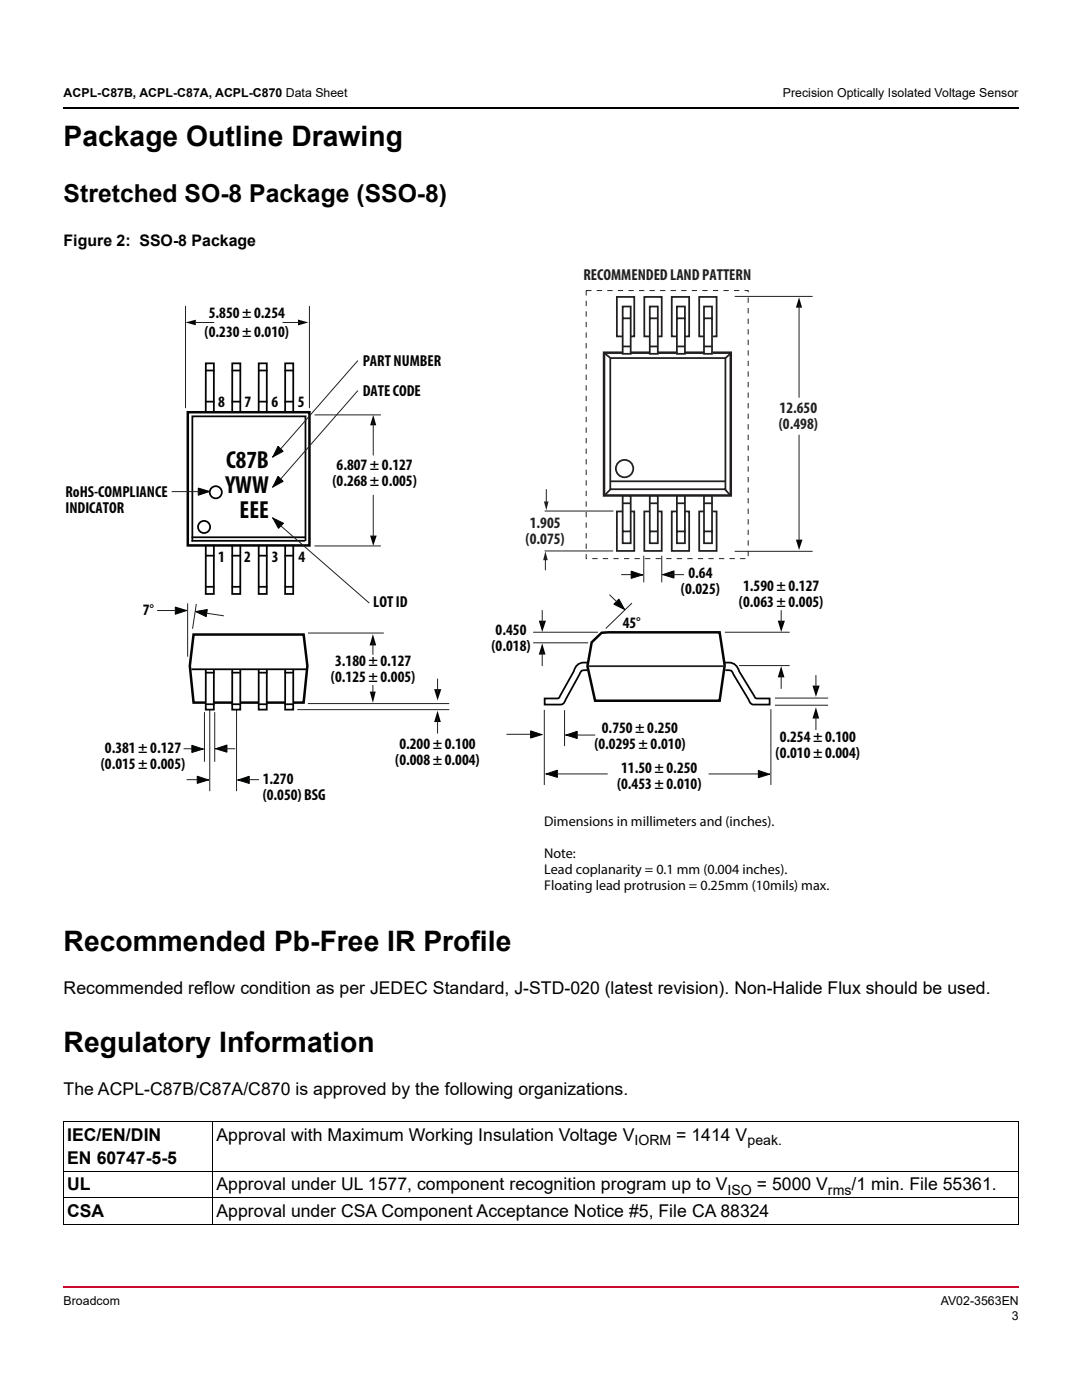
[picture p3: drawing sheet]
<svg xmlns="http://www.w3.org/2000/svg" width="216mm" height="279mm" viewBox="0 0 216 279" stroke-linecap="round" stroke-linejoin="round" font-family="sans-serif">
<path d="M12.5 256.7h.2v.3h-.2z" fill="#cc092f"/>
<path d="M12.7 256.9h190.7" fill="none" stroke="#cc092f" stroke-width=".36"/>
<path d="M12.5 21.4h.2v.4h-.2z" fill="#000"/>
<path d="M12.7 21.6h190.7" fill="none" stroke="#000" stroke-width=".36"/>
<path d="M12.7 223.9h190.5M12.7 233.8h190.5M12.7 239.1h190.5M12.7 223.9v20.4M42.5 223.8v20.6M203.2 223.9v20.4M12.7 244.3h190.5" fill="none" stroke="#000" stroke-width=".2"/>
<path d="M13 53.3h158.6v124.9h-158.6z" fill="#fff"/>
<g fill="none" stroke="#020404" stroke-width=".35">
<path d="M41.1 73.9h1.5M46.4 73.9h1.5M51.7 73.9h1.5M57 73.9h1.5M41.1 82.1v-9.6h1.6v9.6M41.1 80.2h1.5M46.3 82.1v-9.6h1.7l-.1 9.6M46.4 80.2h1.5M51.6 82.1v-9.6h1.6v9.6M51.7 80.2h1.5M56.9 82.1v-9.6h1.6v9.6M57 80.2h1.5"/>
<path d="M41.1 108.9v9.6h1.6v-9.6M41.1 117.1h1.5M41.1 110.9h1.5M46.3 108.9v9.6h1.6l.1-9.6M46.4 117.1h1.5M46.4 110.9h1.5M51.6 108.9v9.6h1.6v-9.6M51.7 117.1h1.5M51.7 110.9h1.5M56.9 108.9v9.6h1.6v-9.6M57 117.1h1.5M57 110.9h1.5"/>
</g>
<path d="M37 61.2v20.2" fill="none" stroke="#231f20" stroke-width=".2"/>
<g fill="#020404">
<path d="M37 64.3l2.1-.5v1.1z"/>
<path d="M59.5 63.8l2 .5-2 .6z"/>
</g>
<path d="M39.1 64.4h3.5M56.5 64.4h3.3M61.7 61.2v20.2M62.9 82.8h13M62.8 109h13.1M61.6 126.3h14.9" fill="none" stroke="#231f20" stroke-width=".2"/>
<path d="M37.5 82.3h24.2v26.6h-24.2z" fill="none" stroke="#020404" stroke-width=".5"/>
<g fill="none" stroke="#020404" stroke-width=".35">
<circle cx="43.1" cy="98.2" r="1.21"/>
<circle cx="40.7" cy="105.2" r="1.21"/>
</g>
<path d="M73.9 106.9h1.3l-.7 2z" fill="#020404"/>
<path d="M74.5 98.9v8.2" fill="none" stroke="#231f20" stroke-width=".2"/>
<path d="M74.5 82.8l.6 2.1h-1.2z" fill="#020404"/>
<path d="M74.5 84.3v6.5" fill="none" stroke="#231f20" stroke-width=".2"/>
<path d="M61 108v-24.9h-22.6v25" fill="none" stroke="#020404" stroke-width=".35"/>
<path d="M158.8 107.7h1.3l-.7 2.1z" fill="#020404"/>
<path d="M159.4 86.9v21" fill="none" stroke="#231f20" stroke-width=".2"/>
<path d="M159.4 59.3l.6 2.1h-1.2z" fill="#020404"/>
<path d="M146.6 59.2h15.6M159.4 60.8v18.5M146.6 110h15.6" fill="none" stroke="#231f20" stroke-width=".2"/>
<path d="M123.1 59.3h3.5v7.8h-3.5zM128.6 59.3h3.4v7.8h-3.4zM134 59.3h3.5v7.8h-3.5zM139.5 59.3h3.5v7.8h-3.5zM121.8 71.5h22.9v26.1h-22.9zM123.1 102.1h3.5v7.8h-3.5zM128.6 102.1h3.4v7.8h-3.4zM134 102.1h3.5v7.8h-3.5zM139.5 102.1h3.5v7.8h-3.5z" fill="none" stroke="#231f20" stroke-width=".35"/>
<path d="M120.5 70.4h25.3v28.5h-25.3z" fill="none" stroke="#231f20" stroke-width=".5"/>
<path d="M140.5 61.2h1.6v9.4h-1.6z" fill="#fff"/>
<path d="M140.5 61.2h1.6v9.4h-1.6zM140.5 69.1h1.6M140.5 63.5h1.6" fill="none" stroke="#231f20" stroke-width=".35"/>
<path d="M135.1 61.2h1.6v9.4h-1.6z" fill="#fff"/>
<path d="M135.1 61.2h1.6v9.4h-1.6zM135.1 69.1h1.6M135.1 63.5h1.6" fill="none" stroke="#231f20" stroke-width=".35"/>
<path d="M129.7 61.2h1.6v9.4h-1.6z" fill="#fff"/>
<path d="M129.7 61.2h1.6v9.4h-1.6zM129.7 69.1h1.6M129.7 63.5h1.6" fill="none" stroke="#231f20" stroke-width=".35"/>
<path d="M124.2 61.2h1.6v9.4h-1.6z" fill="#fff"/>
<path d="M124.2 61.2h1.6v9.4h-1.6zM124.3 69.1h1.6M124.3 63.5h1.6" fill="none" stroke="#231f20" stroke-width=".35"/>
<path d="M140.5 99h1.6v9.4h-1.6z" fill="#fff"/>
<path d="M140.5 99h1.6v9.4h-1.6zM140.5 100.4h1.6M140.5 106.1h1.6" fill="none" stroke="#231f20" stroke-width=".35"/>
<path d="M135.1 99h1.6v9.4h-1.6z" fill="#fff"/>
<path d="M135.1 99h1.6v9.4h-1.6zM135.1 100.4h1.6M135.1 106.1h1.6" fill="none" stroke="#231f20" stroke-width=".35"/>
<path d="M129.7 99h1.6v9.4h-1.6z" fill="#fff"/>
<path d="M129.7 99h1.6v9.4h-1.6zM129.7 100.4h1.6M129.7 106.1h1.6" fill="none" stroke="#231f20" stroke-width=".35"/>
<path d="M124.2 99h1.6v9.4h-1.6z" fill="#fff"/>
<g fill="none" stroke="#231f20" stroke-width=".35">
<path d="M120.7 70.5l1.1 .9M145.8 70.5l-1.1 1M121.8 96.1h23M121.9 97.6l-1.2 1.2M124.2 99h1.6v9.4h-1.6zM144.7 97.7l1.1 1.2M124.3 100.4h1.6M124.3 106.1h1.6"/>
<circle cx="124.6" cy="93.5" r="1.74"/>
</g>
<path d="M117 58h32.3v53.5h-32.3z" fill="none" stroke="#231f20" stroke-width=".2" stroke-dasharray="1.1 1.1 1.1 1.1 1.1 1.1" stroke-linecap="butt"/>
<path d="M108.8 102h13.5M108.8 110h13.4" fill="none" stroke="#231f20" stroke-width=".2"/>
<path d="M108.5 100.1h1l-.5 1.7z" fill="#231f20"/>
<path d="M109 97.7v2.4" fill="none" stroke="#231f20" stroke-width=".2"/>
<path d="M108.8 110l.5 1.8h-.9z" fill="#231f20"/>
<path d="M108.8 111.3v2.4" fill="none" stroke="#231f20" stroke-width=".2"/>
<path d="M38.2 133.6h23.1" fill="none" stroke="#020404" stroke-width=".35"/>
<path d="M41.3 140.2h19.3l.7-7.3-.7-6.3h-22l-.7 6.3 .7 7.3h3.1" fill="none" stroke="#020404" stroke-width=".5"/>
<g fill="#020404">
<path d="M74.4 126.6l.7 2.2h-1.3z"/>
<path d="M73.8 138h1.2l-.6 2.3z"/>
</g>
<path d="M74.4 128.2v2.4M74.4 136.8v1.5M40.8 142.2v9.7M42.8 142.2v9.7" fill="none" stroke="#231f20" stroke-width=".2"/>
<path d="M43 149.4l2.3-.7v1.4z" fill="#020404"/>
<path d="M43 149.4l2.3-.7v1.4z" fill="none" stroke="#020404" stroke-width=".2"/>
<path d="M36.7 149.4h2.2M44.4 149.4h2.4" fill="none" stroke="#231f20" stroke-width=".2"/>
<path d="M38.3 148.7l2.2 .8-2.2 .7z" fill="#020404"/>
<path d="M38.3 148.7l2.2 .8-2.2 .7z" fill="none" stroke="#020404" stroke-width=".2"/>
<path d="M41.9 136v21.8M47.2 136v21.8" fill="none" stroke="#231f20" stroke-width=".2"/>
<path d="M47.5 155.7l2.2-.8v1.5z" fill="#020404"/>
<path d="M47.5 155.7l2.2-.8v1.5z" fill="none" stroke="#020404" stroke-width=".2"/>
<path d="M37.3 155.6h2.1M49.6 155.6h2" fill="none" stroke="#231f20" stroke-width=".2"/>
<path d="M39.4 154.9l2.2 .8-2.2 .6z" fill="#020404"/>
<path d="M39.4 154.9l2.2 .8-2.2 .6z" fill="none" stroke="#020404" stroke-width=".2"/>
<path d="M61.5 140.4h28" fill="none" stroke="#231f20" stroke-width=".2"/>
<path d="M41.1 133.8h1.6v7.8h-1.6z" fill="#fff"/>
<path d="M41.1 133.8v7.8h1.6v-7.8" fill="none" stroke="#020404" stroke-width=".35"/>
<path d="M41.1 134.2h1.5z" fill="#fff"/>
<path d="M41.1 134.2h1.5" fill="none" stroke="#020404" stroke-width=".35"/>
<path d="M41.1 140.5h1.5z" fill="#fff"/>
<path d="M41.1 140.5h1.5" fill="none" stroke="#020404" stroke-width=".35"/>
<path d="M46.3 133.8h1.7l-.1 7.8h-1.6z" fill="#fff"/>
<path d="M46.3 133.8v7.8h1.6l.1-7.8" fill="none" stroke="#020404" stroke-width=".35"/>
<path d="M46.4 134.2h1.5z" fill="#fff"/>
<path d="M46.4 134.2h1.5" fill="none" stroke="#020404" stroke-width=".35"/>
<path d="M46.4 140.5h1.5z" fill="#fff"/>
<path d="M46.4 140.5h1.5" fill="none" stroke="#020404" stroke-width=".35"/>
<path d="M51.6 133.8h1.6v7.8h-1.6z" fill="#fff"/>
<path d="M51.6 133.8v7.8h1.6v-7.8" fill="none" stroke="#020404" stroke-width=".35"/>
<path d="M51.7 134.2h1.5z" fill="#fff"/>
<path d="M51.7 134.2h1.5" fill="none" stroke="#020404" stroke-width=".35"/>
<path d="M51.7 140.5h1.5z" fill="#fff"/>
<path d="M51.7 140.5h1.5" fill="none" stroke="#020404" stroke-width=".35"/>
<path d="M56.9 133.8h1.6v7.8h-1.6z" fill="#fff"/>
<path d="M56.9 133.8v7.8h1.6v-7.8" fill="none" stroke="#020404" stroke-width=".35"/>
<path d="M57 134.2h1.5z" fill="#fff"/>
<path d="M57 134.2h1.5" fill="none" stroke="#020404" stroke-width=".35"/>
<path d="M57 140.5h1.5z" fill="#fff"/>
<path d="M57 140.5h1.5" fill="none" stroke="#020404" stroke-width=".35"/>
<path d="M35 121.2l2.2 .6-2.2 .8z" fill="#020404"/>
<path d="M35 121.2l2.2 .6-2.2 .8z" fill="none" stroke="#020404" stroke-width=".2"/>
<path d="M31.4 121.8h3.4" fill="none" stroke="#231f20" stroke-width=".2"/>
<path d="M39.6 97.4l2.2 .7-2.2 .7z" fill="#020404"/>
<path d="M39.6 97.4l2.2 .7-2.2 .7z" fill="none" stroke="#020404" stroke-width=".2"/>
<path d="M34.4 98.1h5.4" fill="none" stroke="#231f20" stroke-width=".2"/>
<path d="M39 122l2.4-.4-.3 1.5z" fill="#020404"/>
<path d="M39 122l2.4-.4-.3 1.5z" fill="none" stroke="#020404" stroke-width=".2"/>
<path d="M37.4 120.5v10.4M39.2 120.6l-.8 4.8M41.3 122.4l3.3 .5M106.5 126.2h12.7M144.7 126.2h12.8M154.7 139.3h10.4M154.7 140.7h10.4" fill="none" stroke="#231f20" stroke-width=".2"/>
<path d="M118.1 128.2l1.9-1.9 23.6-.1 1 6.6-1 7h-24.9l-1.5-6.8z" fill="none" stroke="#020404" stroke-width=".5"/>
<path d="M117.2 133h27.4" fill="none" stroke="#231f20" stroke-width=".35"/>
<g fill="#020404">
<path d="M162.8 141.1l.7 2.3h-1.4z"/>
<path d="M162.1 136.8h1.5l-.8 2.3z"/>
</g>
<path d="M162.8 134.8v2.5M162.8 142.8v2.8" fill="none" stroke="#231f20" stroke-width=".2"/>
<g fill="#020404">
<path d="M155.9 132.9l.6 2.3h-1.3z"/>
<path d="M155.2 123.9h1.4l-.7 2.2z"/>
</g>
<path d="M155.9 121.9v2.5M155.9 134.5v2.9" fill="none" stroke="#231f20" stroke-width=".2"/>
<path d="M107.5 123.9h1.4l-.7 2.2z" fill="#020404"/>
<path d="M108.2 121.9v2.5M147.6 132.8h9.9" fill="none" stroke="#231f20" stroke-width=".2"/>
<path d="M108.2 128.4l.6 2.2h-1.3z" fill="#020404"/>
<path d="M106.5 128.3h10.8M108.2 130v2.8M101.2 146.5h5.2" fill="none" stroke="#231f20" stroke-width=".2"/>
<path d="M105.9 145.9l2.2 .7-2.2 .7z" fill="#020404"/>
<path d="M105.9 145.9l2.2 .7-2.2 .7z" fill="none" stroke="#020404" stroke-width=".2"/>
<path d="M108.6 141.8v14.8M153.8 141.6v15" fill="none" stroke="#231f20" stroke-width=".2"/>
<path d="M109 154.5l2.2-.8v1.4z" fill="#020404"/>
<path d="M109 154.5l2.2-.8v1.4z" fill="none" stroke="#020404" stroke-width=".2"/>
<path d="M111.2 154.5h10M112.6 141.8v7" fill="none" stroke="#231f20" stroke-width=".2"/>
<path d="M112.9 146.7l2.3-.8v1.5z" fill="#020404"/>
<path d="M112.9 146.7l2.3-.8v1.5z" fill="none" stroke="#020404" stroke-width=".2"/>
<path d="M115.2 146.7h3.5M141.5 154.5h10.3" fill="none" stroke="#231f20" stroke-width=".2"/>
<path d="M151.3 153.8l2.3 .7-2.3 .7z" fill="#020404"/>
<path d="M151.3 153.8l2.3 .7-2.3 .7z" fill="none" stroke="#020404" stroke-width=".2"/>
<path d="M117.3 132.2a2.21 2.21 0 0 0-2.8 1.8l-3 5.3-2.8 .1v1.2h3.2a1.23 1.23 0 0 0 1-1l2.7-5a1.04 1.04 0 0 1 1.5-.8M144.7 132.2a2.26 2.26 0 0 1 2.8 1.8l3.2 5.3 2.9 .1v1.2h-3.2a1.23 1.23 0 0 1-1-1l-3-5a1.04 1.04 0 0 0-1.5-.8" fill="none" stroke="#020404" stroke-width=".35"/>
<path d="M123.5 119.6l1.1 2-2.1-1z" fill="#020404"/>
<path d="M123.5 119.6l1.1 2-2.1-1z" fill="none" stroke="#020404" stroke-width=".2"/>
<path d="M121.7 118.7l1.3 1.4M128.5 111v5.1M132 111v5.1M126 120.4l-5.1 5" fill="none" stroke="#231f20" stroke-width=".2"/>
<path d="M38.2 107.9h22.7M38.2 107.2h22.7" fill="none" stroke="#020404" stroke-width=".35"/>
<path d="M132.2 114.7l2.3-.8v1.5z" fill="#020404"/>
<path d="M132.2 114.7l2.3-.8v1.5z" fill="none" stroke="#020404" stroke-width=".2"/>
<path d="M124 114.7h2.6M133.6 114.7h2.8" fill="none" stroke="#231f20" stroke-width=".2"/>
<path d="M125.9 114l2.3 .7-2.3 .7z" fill="#020404"/>
<path d="M125.9 114l2.3 .7-2.3 .7z" fill="none" stroke="#020404" stroke-width=".2"/>
<path d="M59.4 141.6h30.1" fill="none" stroke="#231f20" stroke-width=".2"/>
<g fill="#020404">
<path d="M87.3 141.9l.7 2.2h-1.4z"/>
<path d="M86.6 137.5h1.5l-.8 2.3z"/>
</g>
<path d="M87.3 135.5v2.5M87.3 143.5v2.8" fill="none" stroke="#231f20" stroke-width=".2"/>
<path d="M55.5 95.1l1 1-2.1 1.1z" fill="#020404"/>
<path d="M55.5 95.1l1 1-2.1 1.1z" fill="none" stroke="#020404" stroke-width=".2"/>
<path d="M71.3 78l-15.3 17.6" fill="none" stroke="#231f20" stroke-width=".2"/>
<path d="M55.5 89.1l1 1-2.1 1.1z" fill="#020404"/>
<path d="M55.5 89.1l1 1-2.1 1.1z" fill="none" stroke="#020404" stroke-width=".2"/>
<path d="M71.3 72l-15.3 17.6" fill="none" stroke="#231f20" stroke-width=".2"/>
<path d="M54.4 103.4l2.2 1-1 1z" fill="#020404"/>
<path d="M54.4 103.4l2.2 1-1 1z" fill="none" stroke="#020404" stroke-width=".2"/>
<path d="M56 105l17.6 15.3" fill="none" stroke="#231f20" stroke-width=".2"/>
<g font-size="5.6">
<text x="12.7" y="29.2">Package Outline Drawing</text>
<text x="12.7" y="189.9">Recommended Pb-Free IR Profile</text>
<text x="12.7" y="210">Regulatory Information</text>
</g>
<text font-size="4.9" x="12.7" y="40.3">Stretched SO-8 Package (SSO-8)</text>
<g font-size="4.9" fill="#020404">
<text x="45.1" y="93.5">C87B</text>
<text x="45" y="98.4">YWW</text>
<text x="47.8" y="103.4">EEE</text>
</g>
<g font-size="3.5">
<text x="12.7" y="198.4">Recommended reflow condition as per JEDEC Standard, J-STD-020 (latest revision). Non-Halide Flux should be used.</text>
<text x="12.7" y="218.5">The ACPL-C87B/C87A/C870 is approved by the following organizations.</text>
<text x="13.4" y="227.6">IEC/EN/DIN</text>
<text x="43.2" y="227.6">Approval with Maximum Working Insulation Voltage V</text>
<text x="134.9" y="227.6">= 1414 V</text>
<text x="13.4" y="232.2">EN 60747-5-5</text>
<text x="13.4" y="237.5">UL</text>
<text x="43.2" y="237.5">Approval under UL 1577, component recognition program up to V</text>
<text x="151" y="237.5">= 5000 V</text>
<text x="169.9" y="237.5">/1 min. File 55361.</text>
<text x="13.4" y="242.8">CSA</text>
<text x="43.2" y="242.8">Approval under CSA Component Acceptance Notice #5, File CA 88324</text>
</g>
<text font-size="3.2" x="12.7" y="49">Figure 2: SSO-8 Package</text>
<g font-size="3.2" fill="#231f20">
<text x="116.4" y="55.9">RECOMMENDED LAND PATTERN</text>
<text x="155.6" y="82.4">12.650</text>
<text x="155.4" y="85.5">(0.498)</text>
<text x="105.7" y="105.4">1.905</text>
<text x="104.9" y="108.5">(0.075)</text>
</g>
<g font-size="3.2" fill="#020404">
<text x="41.7" y="63.4">5.850 ± 0.254</text>
<text x="40.8" y="67.3">(0.230 ± 0.010)</text>
<text x="72.4" y="73">PART NUMBER</text>
<text x="43.6" y="81.2">8</text>
<text x="48.8" y="81.2">7</text>
<text x="54.2" y="81.2">6</text>
<text x="59.4" y="81.3">5</text>
<text x="72.4" y="79">DATE CODE</text>
<text x="67.2" y="93.8">6.807 ± 0.127</text>
<text x="13" y="99.2">RoHS-COMPLIANCE</text>
<text x="66.3" y="96.9">(0.268 ± 0.005)</text>
<text x="13" y="102.4">INDICATOR</text>
<text x="43.5" y="112.1">1</text>
<text x="48.7" y="112.1">2</text>
<text x="54.2" y="112.1">3</text>
<text x="59.6" y="112.1">4</text>
<text x="135.9" y="118.6">(0.025)</text>
<text x="137.4" y="115.4">0.64</text>
<text x="148.3" y="117.9">1.590 ± 0.127</text>
<text x="28.5" y="122.8">7°</text>
<text x="74.5" y="121.1">LOT ID</text>
<text x="124.2" y="125.4">45°</text>
<text x="147.5" y="121.1">(0.063 ± 0.005)</text>
<text x="98.1" y="129.9">(0.018)</text>
<text x="98.9" y="126.8">0.450</text>
<text x="66" y="136.1">(0.125 ± 0.005)</text>
<text x="66.9" y="132.9">3.180 ± 0.127</text>
<text x="79.7" y="149.5">0.200 ± 0.100</text>
<text x="118.6" y="149.5">(0.0295 ± 0.010)</text>
<text x="120.1" y="146.3">0.750 ± 0.250</text>
<text x="155.6" y="148.1">0.254 ± 0.100</text>
<text x="20.1" y="153.5">(0.015 ± 0.005)</text>
<text x="20.9" y="150.4">0.381 ± 0.127</text>
<text x="78.9" y="152.6">(0.008 ± 0.004)</text>
<text x="123.9" y="154.2">11.50 ± 0.250</text>
<text x="154.8" y="151.3">(0.010 ± 0.004)</text>
<text x="52.4" y="156.5">1.270</text>
<text x="52.4" y="159.7">(0.050) BSG</text>
<text x="123.1" y="157.4">(0.453 ± 0.010)</text>
</g>
<g font-size="2.8" fill="#020404">
<text x="108.6" y="164.8">Dimensions in millimeters and (inches).</text>
<text x="108.6" y="171.2">Note:</text>
<text x="108.6" y="174.4">Lead coplanarity = 0.1 mm (0.004 inches).</text>
<text x="108.6" y="177.5">Floating lead protrusion = 0.25mm (10mils) max.</text>
</g>
<g font-size="2.8">
<text x="126.6" y="228.5">IORM</text>
<text x="149.2" y="228.5">peak.</text>
<text x="145.2" y="238.4">ISO</text>
<text x="165.2" y="238.4">rms</text>
</g>
<g font-size="2.5">
<text x="12.7" y="19.4">ACPL-C87B, ACPL-C87A, ACPL-C870 Data Sheet</text>
<text x="156.2" y="19.4">Precision Optically Isolated Voltage Sensor</text>
<text x="12.7" y="260.3">Broadcom</text>
<text x="187.7" y="260.3">AV02-3563EN</text>
<text x="201.9" y="263.5">3</text>
</g>
</svg>
